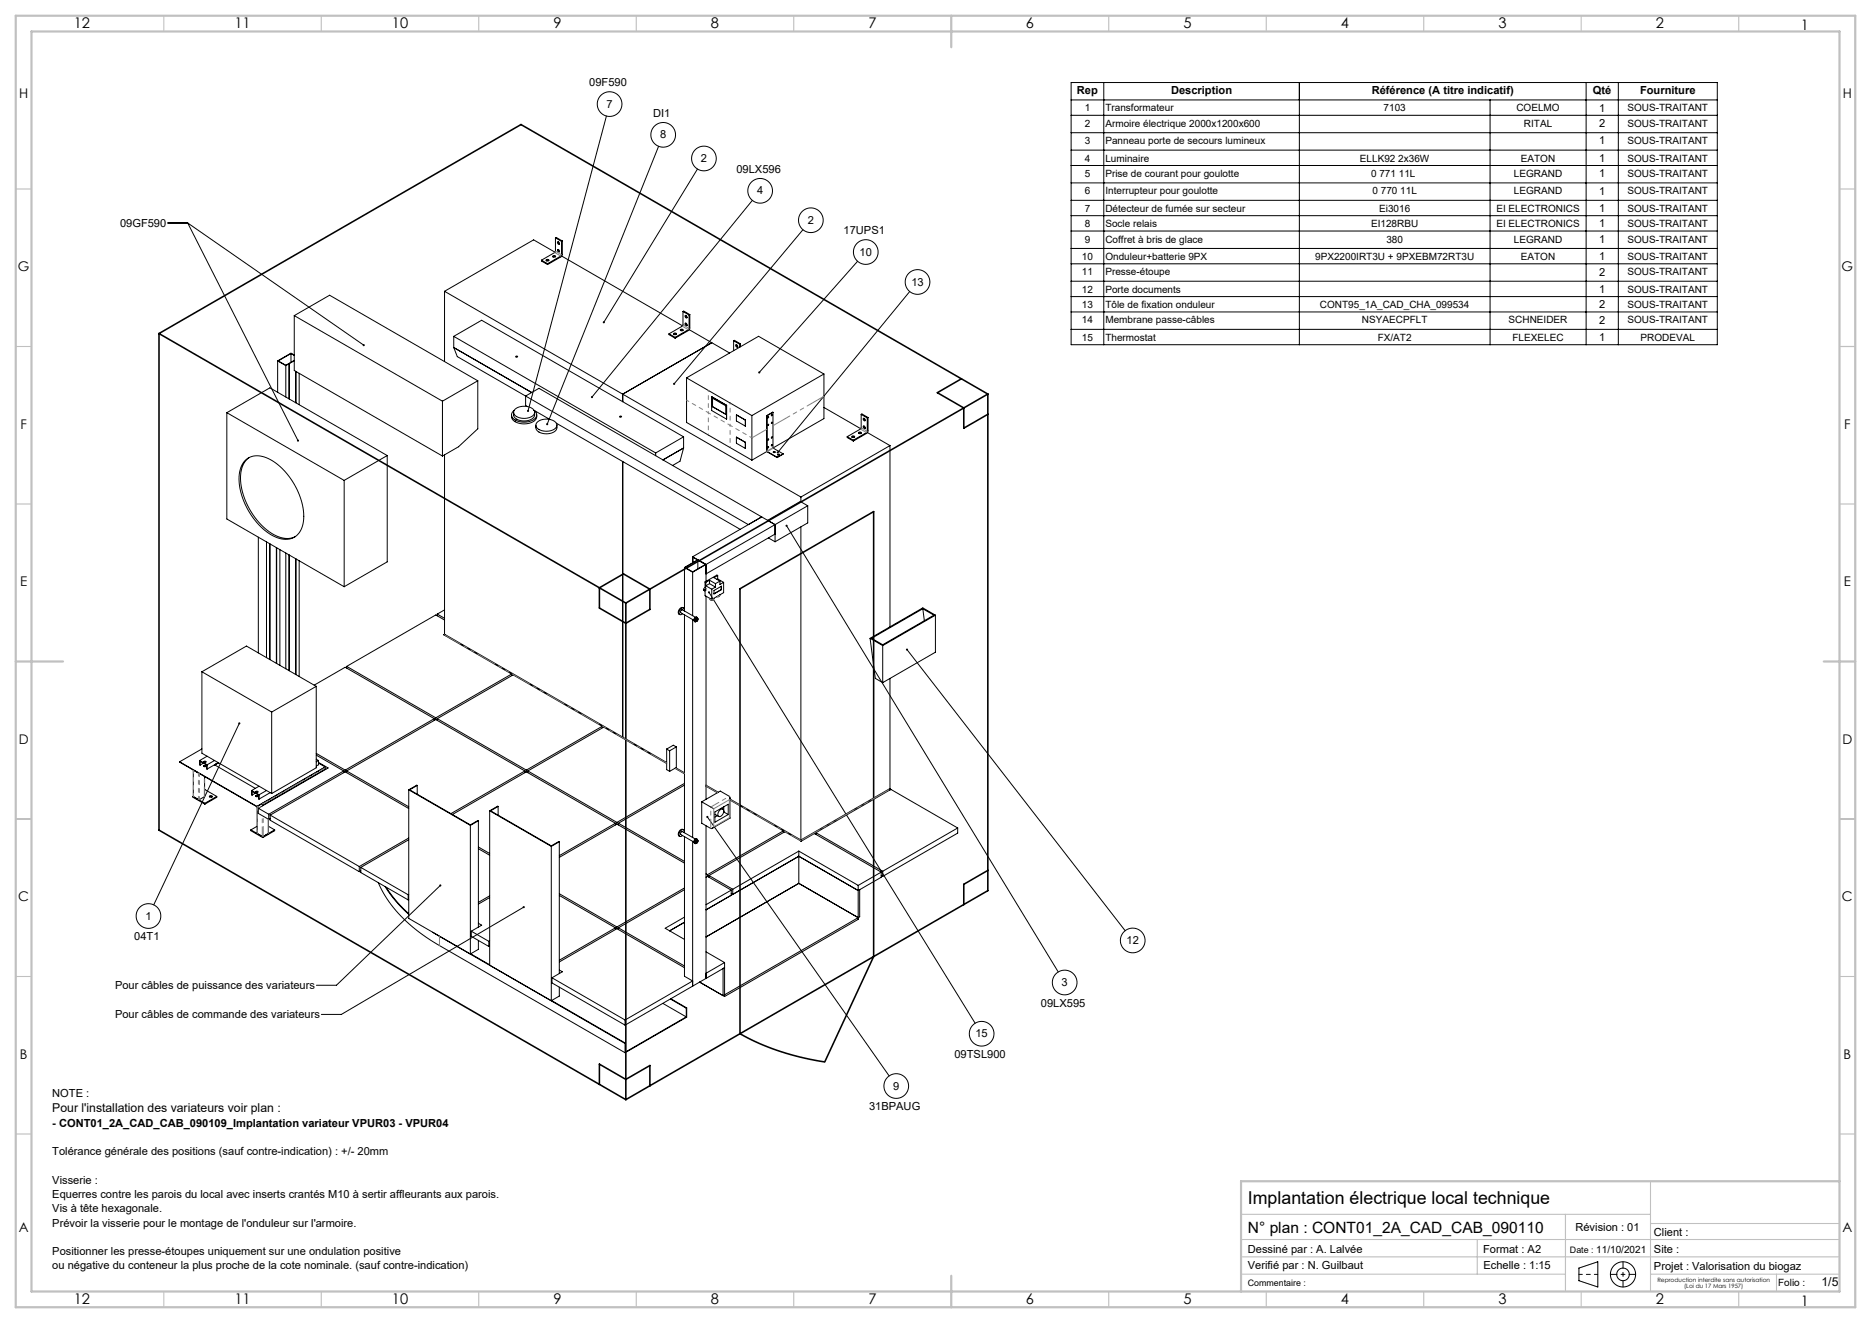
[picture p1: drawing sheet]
<svg xmlns="http://www.w3.org/2000/svg" width="594mm" height="420mm" viewBox="0 0 594 420" stroke-linecap="round" stroke-linejoin="round" font-family="sans-serif">
<g fill="none" stroke="#000" stroke-width=".32">
<path d="M192.5 36.8l-24.9 93.6M340.1 26.2h205.1v83.2h-205.1zM340.1 31.7h205.1M340.1 36.6h205.1M350.4 26.2v83.2M412.5 26.2v83.2M473.1 31.7v77.7M503.6 26.2v83.2M513.8 26.2v83.2M209.1 46.4l-35.4 88.3M221.4 53.7l-29.7 48.6M340.1 42.1h205.1"/>
<path d="M340.1 47.7h205.1M340.1 52.5h205.1M340.1 58.1h205.1M53.2 70.8h6.4M59.6 70.8l35 69.1M59.6 70.8l55.9 38.8M176.3 75.5v4.5l-4.4 2.6M176.3 75.5l.3-.1 1.9 1.1M176.3 75.5l2 1.1M177.1 76.8a.41 .41 0 0 1 .5 .2 .41 .41 0 0 1-.3 .5zM177.1 79.2a.41 .41 0 0 1 .5 .3 .41 .41 0 0 1-.3 .5zM177.2 76.7l.4 .7"/>
<path d="M177.2 79.2l.4 .7M178.3 76.6l-.1 4.5-4.4 2.6M178.5 76.5l-.1 4.7-4.6 2.8M178.5 76.5l-.2 .1M238.9 63.6l-51 62.5M254.9 72.9l-40.9 49M340.1 63.6h205.1M340.1 68.5h205.1M340.1 73.3h205.1M340.1 78.9h205.1M141.1 92.5v22.3M141.1 92.5l113.2 65.3"/>
<path d="M171.9 82.6l1.9 1.1M171.9 82.6v.3l1.9 1.1M173.4 82.7h.8M173.4 82.5a.38 .38 0 0 1 .6-.3 .38 .38 0 0 1 .1 .6h-.6zM173.8 83.7v.3M175.5 81.5h.8M175.5 81.2a.38 .38 0 0 1 .6-.2 .38 .38 0 0 1 .1 .6h-.6zM176.2 80.1l-6.8-4-28.3 16.4M178.3 81.3l38.4 22.2M216.8 98.9v4.5l-4.4 2.6M216.8 98.9l.3-.1 1.9 1.1M216.8 98.9l2 1.1"/>
<path d="M219 99.9l-.1 4.7-4.6 2.8M219 99.9l-.2 .1M272.3 82.9l-31.3 35.3M288.8 92.5l-41.9 51.1M340.1 83.8h205.1M340.1 89.3h205.1M340.1 94.2h205.1M340.1 99h205.1M88.1 114.6v9.9M88.1 114.6l2.6 1.5M90.7 116.1v9.9M91.7 115.5l-1 .6"/>
<path d="M91.8 115.4l-.1 11.2M91.8 115.4v11.3M92.4 112.2l-4.1 2.4 2.4 1.4 2.7-1.6M92.4 112.2l1 .6M92.4 112.2v2.8M93.4 100.2v17.4l47.1 27.2M93.4 112.7l-1-.6-4.3 2.5M93.4 114.5l-1.6 .9M93.4 100.2l47.1 27.2M93.4 100.2l11.2-6.5 47.1 27.2M93.9 117.9v9.9M94 117.9v10"/>
<path d="M95 118.5v10M144.1 106.8l64.1 37M144.1 110.3l24.7 14.3M144.1 106.8v3.5M144.1 106.8l8.8-5.1 64.1 37M144.1 110.3l1.1 2.9 21.7 12.5M163.8 113.1h.1a.27 .27 0 0 1 .4-.1 .27 .27 0 0 1-.1 .5 .27 .27 0 0 1-.4-.2zM212.4 106l1.9 1.1M212.4 106v.2l1.9 1.2M213.9 106.1h.8M213.9 105.8a.38 .38 0 0 1 .6-.2 .38 .38 0 0 1 .1 .6h-.6zM214.3 107.1v.3"/>
<path d="M216 104.9h.8M216 104.6a.38 .38 0 0 1 .6-.2 .38 .38 0 0 1 .1 .6h-.6zM217.5 100.2a.41 .41 0 0 1 .6 .2 .41 .41 0 0 1-.3 .5zM217.5 102.6a.41 .41 0 0 1 .6 .3 .41 .41 0 0 1-.3 .5zM217.7 100.1l.4 .7M217.7 102.6l.4 .7M218 120l20.7 11.9M218 120v14.1l20.7 12M218.8 100l-.1 4.5-4.4 2.6M218.8 104.7l12.8 7.4M226 108.8l-28.3 16.3v2.4M232.9 108.2l.2-.2 2 1.2"/>
<path d="M232.9 108.2l1.9 1.1M232.9 108.2v3.1M233.6 109.4a.41 .41 0 0 1 .6 .3 .41 .41 0 0 1-.3 .5zM233.8 109.4l.4 .7M234.8 109.3v.9M235.1 109.2v.9M235.1 109.2l-.3 .1M261.6 118.7l-22.9 13.2M261.6 118.7v14.2l-16.2 9.3M261.6 118.7l-20.8-11.9-22.8 13.2M340.1 104.6h205.1M72 131l13.7-7.9 37.2 21.5"/>
<path d="M72 131l37.3 21.5M72 131v33.8l37.3 21.5M140.5 127.4v17.4M151.7 120.9l-11.2 6.5M151.7 120.9v15.2l-6.1 5.7-5.1 3M162.4 131.7a2.92 2.92 0 0 0 3.3 2.8 4 4 0 0 0 4.7-2.1v-.7M163.1 130.9v.8a3.5 3.5 0 0 0 4.6 1.8l1.1-.5 .6-.5 .3-.6v-1M163.2 130.3a1.78 1.78 0 0 0-.7 1.9 1.78 1.78 0 0 0 1.5 1.4 5.2 5.2 0 0 0 6.3-1.4v-1.1l-.7-.8M163.6 129.9a4.5 4.5 0 0 1 6 .5 2.05 2.05 0 0 1-2.2 2.3 3.5 3.5 0 0 1-4.3-1.7zM166.9 125.7v3l.6 .4M166.9 125.7l70.7 40.8M166.9 125.7l4.2-2.4 75 43.2v5.5"/>
<path d="M169.5 130.3l5.1 2.9M170.1 135v.8a3.5 3.5 0 0 0 4.6 1.8l1.2-.5 .6-.5 .3-.6v-1M170.6 134a4.5 4.5 0 0 1 6.1 .5 2.05 2.05 0 0 1-2.2 2.3 3.5 3.5 0 0 1-4.4-1.8zM176.6 134.3l58.4 33.7M196.8 132.2l.1-.1a.27 .27 0 0 1 .4 0 .27 .27 0 0 1-.1 .4 .27 .27 0 0 1-.4-.1zM217 138.7l-8.8 5.1M217 138.7v3.5M225.9 126l4.7 2.7M225.9 126v4.3l4.7 2.7M226 125.9l4.7 2.8M226 125.9l-.1 .1M226.2 129.1v-2.7l4.2 2.4v2.8"/>
<path d="M226.2 129.1l4.2 2.5M226.2 129.1l4.2 2.4M230.6 128.7v4.3M230.7 128.7l-.1 4.3M230.7 128.7h-.1M233.8 131.7l2.9 1.6M233.8 131.7v1.9l2.8 1.7M233.8 138.8v1.9l2.8 1.6M233.8 138.8l2.9 1.6M233.8 131.7h.1M233.8 138.8h.1M236.7 133.3l-.1 2"/>
<path d="M238.7 131.9v14.2M243.4 131.9v11.3l3.3 2.1M243.4 131.9l.1 .1M243.5 132v11.2l3.2 2M243.9 132.3l-.1 .3M243.9 134.7l-.1 .3M243.9 139.4l-.1 .3M245.1 131.6l-.2 .3M245.1 134l-.2 .3M245.1 138.7l-.2 .3M245.4 130.9v11.3l3.2 1.9M245.4 130.9l-1.9 1.1"/>
<path d="M245.4 130.9l-2 1M261.6 129.3l11.7 6.8M269 138.6l1.9 1.1M269 138.6v.3l1.9 1.1M270.5 138.8h.8M270.5 138.5a.38 .38 0 0 1 .5-.2 .38 .38 0 0 1 .1 .6l-.5-.1zM270.9 139.7v.3M272.6 137.6h.8M272.6 137.3a.38 .38 0 0 1 .6-.3 .38 .38 0 0 1 .1 .6h-.6zM273.4 131.6l-.1 4.4-4.3 2.6M273.4 131.6l.2-.2 2 1.1M273.4 131.6l1.9 1.1"/>
<path d="M274.1 132.8a.41 .41 0 0 1 .5 .3 .41 .41 0 0 1-.2 .5zM274.1 135.3a.41 .41 0 0 1 .5 .2 .41 .41 0 0 1-.2 .5zM274.3 132.8l.4 .7M274.3 135.2l.4 .7M275.3 132.7v4.4l-4.4 2.6M275.4 137.3l7.1 4.2M275.6 132.5l-.2 4.7-4.5 2.8M275.6 132.5l-.3 .2M77.9 146.1a6.6 6.6 0 0 1 8.3 0 22.1 22.1 0 0 1 10.1 19.6 5.8 5.8 0 0 1-8.9 4.8 21.8 21.8 0 0 1-11.4-20.3l.7-2.4zM79.1 145.2a8.7 8.7 0 0 0-2.5 9 22.1 22.1 0 0 0 11.7 16.2l2.7 .6 1.5-.2 1.2-.4M109.3 152.5v33.8M122.9 144.6l-13.6 7.9"/>
<path d="M122.9 144.6v33.8l-13.6 7.9M141.1 144.4v56.9M197.7 146.5v87.5M208.2 143.8v.9M217 142.2l-6.5 3.8M217 142.2l-1.1 4.2-2.4 1.4M236.7 140.4l-.1 1.9M243.5 143.3l-4.8 2.8M243.9 141.8l-.1 .3M245.1 141.2l-.2 .3M245.5 143.6h.6M245.5 143.4h.1a.27 .27 0 0 1 .4 0 .27 .27 0 0 1 0 .4 .27 .27 0 0 1-.4-.2z"/>
<path d="M246.7 145.2v.1M246.9 144.4h.6M247 144.2a.27 .27 0 0 1 .4 0 .27 .27 0 0 1 0 .4 .27 .27 0 0 1-.4-.1zM248.6 144.1l-1.9 1.1M248.6 144.1l-1.9 1.2M254.3 157.8v1.5M282.5 141.5v57.5M282.5 141.5l-28.2 16.3M82 170.5v36.8M84.6 172v36.8M85.6 172.6v36.8M85.7 172.7v36.7"/>
<path d="M87.7 173.8v36.8M87.8 173.9v36.7M88.8 174.5v36.7M90.7 175.6v36.7M91.7 176.2v36.7M91.8 176.2v36.7M93.9 177.4v36.7M94 177.4v36.8M95 178v36.8M218.4 179.6l-1.1 .6M218.4 179.5v.1M219.9 176.8l4.2 2.4"/>
<path d="M219.9 176.8v1.9M221.5 177.8l-1.5-.9v1.7M221.5 177.7l-3.1 1.8M221.5 177.8v2.8M224.1 179.2v5.4M224.1 179.2l-4.2 2.4M241.8 164.1l-21.9 12.7M243.9 170.8l2.2 1.2M246.1 169.5l-22 12.7M249.7 166.9l86.3 141.7M254.3 167.3v99.4M256.4 160.6l-32.3 18.6"/>
<path d="M256.4 160.6v5.4l-10.3 6M256.4 160.6l-2.3-1.4-10.4 6M138.8 195v.5M138.8 195l2.3 1.3M141.1 196.8l-2.8-1.6-28.2 16.4M141.1 193.6l-2.3 1.4M217 193a1.23 1.23 0 0 0-1.4 .6 1.23 1.23 0 0 0 .2 1.5M217.2 193.9a.66 .66 0 0 0-.3-.9 .66 .66 0 0 0-.9 .5 .89 .89 0 0 0-.5 .9 .89 .89 0 0 0 .7 .7l.5-.3M217.3 180.2v13.8M217.3 195.2v69.2M217.3 180.2l2.6 1.4M217.5 180.2l4-2.4 2.5 1.4-4.1 2.3z"/>
<path d="M219.9 181.6v13.9M219.9 196.7v69.2M220.2 196.9l.2 .1M220.2 196.9l.5 .5M220.4 197l.3 .4M220.5 196.2l-.3 .7M220.5 196.2l.2 .1M220.7 196.3l-.3 .7M220.8 196l-4.1-2.4-.5 .2-.1 .7 4.1 2.4M220.8 196.3a.55 .55 0 0 1 .9 .3 .55 .55 0 0 1-.6 .7 .52 .52 0 0 1-.7-.3 .52 .52 0 0 1 .4-.7zM220.9 197.3l-.2 .1M221.1 196.6v-.1a.39 .39 0 0 1 .5 .5 .39 .39 0 0 1-.6 .2z"/>
<path d="M221.1 196.6a.26 .26 0 0 1 .4 .2 .26 .26 0 0 1-.2 .3 .26 .26 0 0 1-.3-.2zM221.3 196l-.6 .3M221.3 196l.2 .4M221.3 196l-.3-.2-.5 .4M223.8 186.6l-.5 .5 .3 .4M223.8 184.7l.3 .2M223.8 187.5v1.6l2.2 1.2M223.8 184.7v1.9M223.8 186.6l.3 .1M224.1 186.7l-.5 .6 .2 .2M224.1 184.9v1.1M224.1 186.7v.7l-.3 .1"/>
<path d="M224.1 186l1.9 1.1M224.1 189.3v64.5M225.1 188l84.5 136.8M225.3 184.2l-1.2 .7M225.3 184.2l1.8 1.1M225.3 185.3l-1.2 .7M225.3 185.3l1.8 1.1M225.3 184.2v1.1M225.3 189.9a.67 .67 0 0 0 .7 .7 .67 .67 0 0 0 .6-.7M226 187.1v3.2M226.7 187.5l2.3-1.4v1.1l-2.3 1.4zM227.1 186.4l-1.1 .7"/>
<path d="M227.1 185.3v1.1M227.8 182.7l-.2-.1-3.8 2.1M227.8 182.7l-1.1 .7 1.9 1.1M227.8 183.8l-.2 .1M227.8 183.8l1.9 1.1M227.8 182.7v1.1M228.5 188.8l-.2 .6h-.8M228.6 184.5l-1.5 .8M228.6 184.5v1.1l1.1-.7M229 186.1v1.1M229 187.2l-2.3 1.3M229 187.2h.1"/>
<path d="M229.7 184.9v3.2l-3.7 2.2M293 193.3l.5 3.7M297 195.3l-16.8 9.7M297 195.3l-4-2.3-16.8 9.6M297 195.3v11.8l-16.8 9.6M64.1 213.3v25.8l22.2 12.8M64.1 213.3l22.2 12.8M64.1 213.3l14.1-8.2 22.2 12.8M99.7 217.5l9.9-5.7 28.3 16.4M100.4 217.9v25.8l-14.1 8.2M100.4 217.9l-14.1 8.2M110.1 211.6l28.2 16.3"/>
<path d="M110.1 211.6v.5M141.1 201.3l-.3 .2 21.6 12.5M141.1 201.3l56.6 32.7M141.2 201.4l-.1 .3M162.4 214.2l.3 .2M162.4 214l-24.1 13.9M162.4 214v.4M276.2 202.6l4 2.4M276.2 202.6l1.7 12.8 2.3 1.3M276.7 202.6l16.3-9.3 3.5 2-16.3 9.4zM280.2 205v11.7M282.5 215.4v34.9l-28.2 16.4"/>
<path d="M288 206.2l69.2 89.3M64.1 237.8l-7.1 4M76 229.6l-27.2 57.7M86.3 226.1v25.8M100.4 239.2l9.2 5.3M100.4 239.7l8.7 5.1M137.9 228.2l-28.3 16.3M137.9 228.2v.5M138.3 228.4l-28.2 16.4M138.3 228.4l28.3 16.4M138.3 227.9v.5M138.8 228.2l28.3 16.3"/>
<path d="M138.8 228.2l24.1-14 28.3 16.4M138.8 228.2v.5M191.2 230.8l.2 .2M191.2 230.6l-24.1 13.9M191.2 230.6v.4M197.7 234l14 8.1M211.7 237.8l.9 .5M211.7 237.8v6.5l.9 .6M212.6 238.3v6.6M214.7 237.1v6.6l-2.1 1.2M214.7 237.1l-2.1 1.2M214.7 237.1l-.9-.5-2.1 1.2"/>
<path d="M57 241.8l24.5 14.2M57 241.8l24.5 14.3M61.3 252.8l3.7 2.2M61.3 252.8v.3l3.7 2.2M61.4 244.5v8.4M61.4 252.8h-.1M61.4 244.5h.1M63 245.4h.1M63.4 241.4l2.4 1.4M63.4 241.4l.1 1.5M63.5 242.9v-1.2l2.1 1.2 .2 1.3M64.6 242.3l-1.1 .6"/>
<path d="M64.7 241.9h.7M64.7 243.1l.2-.1a.32 .32 0 0 1 .4 .1 .32 .32 0 0 1-.1 .4 .32 .32 0 0 1-.4-.1zM64.7 243.2l.7 .1zM64.7 241.7h.2a.32 .32 0 0 1 .4 0 .32 .32 0 0 1-.1 .5 .32 .32 0 0 1-.4-.2zM64.9 246.5v6.4l-1.9 .9M64.9 250.7l3.9 2.1M65 255v.3M65.3 241.9l-.3 .1M65.8 244.2l3.5-2.1-1.2 .7 13 7.5M65.8 240.1l-2.4 1.3M65.8 242.8v1.4M66.5 253h.8"/>
<path d="M66.5 252.7a.38 .38 0 0 1 .6-.2 .38 .38 0 0 1 .1 .6l-.6-.1zM68.1 241.4l-2.3 1.4M68.8 252.8l-3.8 2.2M68.8 252.8v.3l-3.8 2.2M69.4 242.2l-1.2 .6M79.9 251l2.3 1.3M79.9 251l.1 1.4M80 252.4v-1.2l2.1 1.2 .1 1.3M81.1 251.8l-1.1 .6M81.2 252.8h.7M81.2 251.4h.7M81.2 252.6l.2-.1a.32 .32 0 0 1 .4 .1 .32 .32 0 0 1-.1 .5 .32 .32 0 0 1-.4-.2z"/>
<path d="M81.2 251.3l.2-.1a.32 .32 0 0 1 .4 0 .32 .32 0 0 1-.1 .5 .32 .32 0 0 1-.4-.2zM81.5 256v.1M81.6 256.1l.1 8.5M81.8 251.4l-.3 .2M82 256.6v1.6l3.3 1.9M82 256.6l3.3 1.9M82.2 252.3v1.4M82.2 249.6l-2.3 1.4M82.3 256.4l-.6-.3 .5 .4M83.4 255v.8M84.6 251l-2.4 1.3M85.3 258.5v1.6"/>
<path d="M85.8 258.8l28.3 16.3M85.8 258.8v1.6l28.3 16.3M85.8 259.9l-.5 .2M85.8 251.6l-3.6 2.1M100.4 241l.7 .4M101.1 242l3.1 1.8-22.2 12.8M101.1 242.2l2.1 1.3M101.1 241.4l-.7 .4M101.1 241.4v1.4l-.7 .4M103.1 243.6l.1 .6M103.2 244.2h.2M103.2 244.2l-19.7 11.5"/>
<path d="M103.2 244.2l.1 .1M103.2 244.1l.2 .1M103.2 243.5l-21.7 12.5M103.2 243.5l-21.7 12.6M109.1 244.8l-23.8 13.7M109.1 244.8v.5M109.6 245l-23.8 13.8M109.6 244.5v.5M109.6 245l20.2 11.7M110.1 244.8l19.7 11.3M110.1 244.8v.5M129.8 250.7v40.9l19.5 11.3"/>
<path d="M129.8 250.7l19.5 11.3M132.5 249.3l-2.7 1.4M132.5 249.3l-2.4 1.4 19.2 11.2 2.6-1.3M132.5 249.3v2.8M155.5 257.4v49l19.5 11.3M155.5 257.4l19.5 11.3M158.1 256l-2.6 1.4M158.1 256l-2.4 1.4 19.3 11.1 2.6-1.3M158.1 256v2.8M166.6 244.8v.5M166.6 244.8l-23.4 13.5M167.1 245l28.3 16.4"/>
<path d="M167.1 244.5v.5M167.1 245l-23.5 13.6M167.6 244.8v.5M167.6 244.8l28.3 16.3M211.7 242.4l-20-11.6-24.1 14M214.3 243.9l3 1.7M214.6 243.7l2.7 1.6M217.3 248.7l-21.4 12.4M217.3 249.2l-21 12.2M222.8 254.5v6.8l2.9 1.7 .9-.5M222.8 254.5l3.8 2.2M224.1 249.6l3.6 2.1"/>
<path d="M224.1 249.3l3.9 2.2M224.6 259.3l57.7 82.3M227 258.5l1.2 .7M227 257.8l4.2-2.5v3.3l-4.2 2.4zM227.7 258.9l-.7 .5M228.6 257.2a.74 .74 0 0 1 1.1-.2 .74 .74 0 0 1-.1 1.1 1.03 1.03 0 0 1-.5 1 1.03 1.03 0 0 1-1.2-.2l.1-.9zM229 256.6l.5 .3M229.8 256.1v1.7M229.8 257.8h.1M229.8 257.8l1.4 .8M231.5 253.9l.1-1-2.9-1.8-5.9 3.4M231.5 259.6l.2 .1"/>
<path d="M231.7 259.7l-5.6 3.3M231.7 253.2v6.5M231.7 254l17 9.8M231.7 253.7l22.6 13M282.5 250.4v.4M79.7 263.4l3.7 2.2M79.7 263.4v.3l3.7 2.2M81.6 262.3l-1.9 1.1M83.3 265.5h.3M83.4 265.6v.3M85.2 260.1l-.1 4.5M85.2 262.3l2 1.1"/>
<path d="M87.2 263.4l-3.8 2.2M87.2 263.4v.3l-3.8 2.2M114.1 275.1v1.6M114.5 275.4l15.1 8.7M114.5 275.4v1.6l15.1 8.7M114.5 276.5l-.4 .2M129.8 266.6l-15.3 8.8M129.8 266l-15.7 9.1M149.3 262v40.9M151.9 260.6l-2.6 1.4M151.9 260.6v33.7M151.9 268.9l3.6 2.1"/>
<path d="M151.9 269.4l3.6 2.1M175 268.7v49M177.6 267.2l-2.6 1.5M177.6 267.2v41.9M195.4 261.4v.5M195.4 261.4l-17.8 10.2M195.9 261.6l-18.3 10.6M195.9 261.6l21.4 12.4M195.9 261.1v.5M196.3 261.4l21 12.1M196.3 261.4v.5M217 263.4a1.23 1.23 0 0 0-1.4 .6 1.23 1.23 0 0 0 .2 1.5"/>
<path d="M217.2 264.3a.66 .66 0 0 0-.3-.9 .66 .66 0 0 0-.9 .5 .89 .89 0 0 0-.5 .9 .89 .89 0 0 0 .7 .7l.5-.3M217.3 265.6v44.3l2.6 1.5-21.4 12.4M219.9 267.1v46M220.4 267.4l.3 .4M220.5 266.6l-.3 .7 .5 .5M220.5 266.6l.2 .1M220.7 266.7l-.3 .7M220.8 266.4l-4.2-2.4-.5 .5v.4l4.3 2.5M220.8 266.7a.55 .55 0 0 1 .9 .3 .55 .55 0 0 1-.6 .7 .52 .52 0 0 1-.7-.3 .52 .52 0 0 1 .4-.7zM220.9 267.8h-.2M221.1 267v-.1a.39 .39 0 0 1 .5 .5 .39 .39 0 0 1-.6 .2zM221.1 267a.26 .26 0 0 1 .4 .2 .26 .26 0 0 1-.2 .3 .26 .26 0 0 1-.3-.2z"/>
<path d="M221.3 266.4l-.6 .3M221.3 266.4l.2 .4M221.3 266.4l-.3-.2-.5 .4M224.1 262.1v48.5M224.1 277.4l.5 .3M224.6 278.2l7.6 4.4M224.6 277.7v.5M224.6 278.2l-.5 .3M225.1 278l7.5 4.3M225.1 278v.5M248.7 264l.2 .2M248.7 263.8l-24.1 13.9"/>
<path d="M248.7 263.8v.4M253.6 270.2l-21 12.1M253.6 270.2l18.9 10.9M253.6 270.2v10.2M254.3 266.7v.3M259 264.5l-.3 .2M259 264.3l21.2 12.3M259 264.3v.6M279.8 276.9l-21.2-12.3-4.2 2.4-5.2-3-24.1 14M279.8 278l.4 .2M279.8 276.9l-7.3 4.2M279.8 276.9v1.6l-7.3 4.2"/>
<path d="M280.2 276.6v1.6M304 262.8l-23.8 13.8M304 262.8v1.7l-23.8 13.7M304 262.8l-21.2-12.2-23.8 13.7M120.1 280.2a43.7 43.7 0 0 0 19.4 20l59 34M122.3 281.5l3.5 4.8 4 4M122.6 281.6l3.3 4.5 3.9 4M129.6 284.1v1.6M129.8 284l-.2 .1M129.8 285.6l-.2 .1M137.4 295.9l61.1 35.4M139.8 281.1l-33 31.7h-6.3"/>
<path d="M149.6 295.6v1.7l5.6 3.2M149.6 295.6l5.6 3.2M151.9 298.6v2.8l-2.6 1.5M151.9 293.1l1 .6-3.3 1.9M155.2 298.8v1.7M155.5 284.9l-3.6 2.1M155.5 298.7l-.3 .1M155.5 284.4l-3.6 2.1M166.3 288l-57.9 34h-6.4M177.6 283.7l18.3 10.6M177.6 284.3l17.8 10.3M195.4 294.6l-17.8 10.2"/>
<path d="M195.4 294.6v.5M195.9 294.8l-18.3 10.6M195.9 294.8l21.4 12.4M195.9 294.3v.5M196.3 294.6v.5M196.3 294.6l21 12.1M217.3 282.4l-21 12.2M217.3 281.9l-21.4 12.4M217.3 291.2l-6.1 3.5 6.1 3.5M217.3 292.8l-4.7 2.7M232.2 282.6l-8.1 4.6M232.2 282.6v1.6"/>
<path d="M232.6 282.3v1.6l-.4-.2M253.6 280.4l-29.5 17M253.6 280.4l18.9 10.9M272.5 282.7l.4-.3v8.6l-43.3 25.1v-8.6l.4-.3-10.1 5.9M272.5 282.7l-18.9-10.9-29.5 17M272.5 281.1v10.8l-42.5 24.5M149.4 302.8l6.1 3.5M155.5 300.3l-.3 .2M175.1 317.6l23.5 13.6M175.2 310.4l23.3 13.4M175.2 310.4v1.6l23.3 13.4M177.6 313.4v2.8l-2.6 1.5"/>
<path d="M177.6 307.9l.9 .6-3.3 1.9M210.4 318.5l7.5 4.3M212.8 317.1l5.1 3M213 317.1l5 2.9M218 320l-.1 .1M218 320v2.9l-19.5 11.3M219.9 313.1l-21.4 12.3M222.1 311.8l7.9 4.6M224.1 302.2l5.9 3.4M230 305.6l-5.9 3.4M230 305.6v10.8M198.5 323.8v1.6"/>
<path d="M198.5 331.3v2.9M198.6 331.2l-.1 .1M217.9 322.8l-19.3 11.2v-2.8M217.9 320.1v2.7M501.3 402.6l6-2v8l-6-2z"/>
<circle cx="193.5" cy="33" r="3.9"/>
<circle cx="210.5" cy="42.8" r="3.9"/>
<circle cx="223.5" cy="50.3" r="3.9"/>
<circle cx="241.3" cy="60.6" r="3.9"/>
<circle cx="257.4" cy="69.9" r="3.9"/>
<circle cx="274.9" cy="80" r="3.9"/>
<circle cx="291.3" cy="89.5" r="3.9"/>
<circle cx="243.9" cy="134.9" r=".17"/>
<circle cx="243.9" cy="139.6" r=".17"/>
<circle cx="243.9" cy="132.5" r=".17"/>
<circle cx="245" cy="134.3" r=".17"/>
<circle cx="245" cy="138.9" r=".17"/>
<circle cx="245" cy="131.9" r=".17"/>
<circle cx="243.9" cy="142" r=".17"/>
<circle cx="245" cy="141.4" r=".17"/>
<circle cx="223.8" cy="187.1" r=".17"/>
<circle cx="47.1" cy="290.8" r="3.9"/>
<circle cx="359.6" cy="298.6" r="3.9"/>
<circle cx="338" cy="311.9" r="3.9"/>
<circle cx="311.7" cy="328.2" r="3.9"/>
<circle cx="284.5" cy="344.8" r="3.9"/>
<circle cx="515.3" cy="404.6" r="4"/>
<circle cx="515.3" cy="404.6" r="2"/>
</g>
<path d="M515.3 400.6v8M519.3 404.6h-8" fill="none" stroke="#000" stroke-width=".32" stroke-dasharray="30.5 1.3 1.3 1.3" stroke-dashoffset="28.4"/>
<path d="M501.3 404.6h6" fill="none" stroke="#000" stroke-width=".32" stroke-dasharray="30.5 1.3 1.3 1.3" stroke-dashoffset="29.4"/>
<g fill="none" stroke="#c0c0c0" stroke-width=".35">
<path d="M52 5v5M102 5v5M152 5v5M202 5v5M252 5v5M352 5v5M402 5v5M452 5v5M502 5v5M552 5v5M5 60h5M584 60h5"/>
<path d="M5 110h5M584 110h5M5 160h5M584 160h5M5 260h5M584 260h5M5 310h5M584 310h5M5 360h5M584 360h5M524 375v35M394 385.5h130"/>
<path d="M394 399h190M394 393.5h190M469 393.5v11M497 385.5v24.5M524 388.4h60M52 410v5M102 410v5M152 410v5M202 410v5M252 410v5M352 410v5M394 404.5h103"/>
<path d="M402 410v5M452 410v5M502 410v5M524 404.5h60M552 410v5M564 404.5v5.5"/>
</g>
<path d="M5 5h584v410h-584zM10 10h574v400h-574zM302 5v10M5 210h15M579 210h10M584 375h-190v35M302 405v10" fill="none" stroke="#c0c0c0" stroke-width=".7"/>
<g fill="none" stroke="#000" stroke-width=".5">
<path d="M50.5 105.9l148.2 85.5M50.5 105.9v157.6l148.2 85.6M50.5 105.9l114.9-66.4 148.2 85.6M305.2 120.3l-7.6 4.4 8.4 4.8M306 129.5l-99.7 57.5M306 129.5v6.4l7.6-4.4M313.6 125.1v157.6l-7.6 4.5M313.6 125.1l-7.6 4.4M190.3 186.6l7.6-4.4 8.4 4.8v6.5l-7.6 4.4-8.4-4.9zM198.7 191.4v157.7M206.3 187l-7.6 4.4M234.9 186.9l42.5-24.5v141.3l-15.6 33.4a78.6 78.6 0 0 1-26.9-8.9z"/>
<path d="M313.6 276.3l-7.6 4.4v6.5M306 287.2l-99.7 57.5M190.3 344.2v-6.4l8.4 4.9 7.6-4.4v6.4M206.3 344.7l-7.6 4.4"/>
</g>
<path d="M224.3 259.1a.34 .34 0 0 0 .2 .6 .34 .34 0 0 0 .4-.4 .34 .34 0 0 0-.5-.2l.2 .2zM224.8 187.8a.34 .34 0 0 0 .2 .6 .34 .34 0 0 0 .4-.4 .34 .34 0 0 0-.5-.2l.2 .2zM249.5 166.7a.34 .34 0 0 0 .1 .5 .34 .34 0 0 0 .4-.3 .34 .34 0 0 0-.5-.3l.2 .3zM287.7 206a.34 .34 0 0 0 .1 .5 .34 .34 0 0 0 .5-.3 .34 .34 0 0 0-.5-.3l.2 .3zM240.8 118v.5l.2-.3-.2 .3a.34 .34 0 0 0 .5 0 .34 .34 0 0 0 0-.5 .34 .34 0 0 0-.5 0zM246.7 143.4v.5l.2-.3-.2 .3a.34 .34 0 0 0 .5 0 .34 .34 0 0 0 0-.5 .34 .34 0 0 0-.5 0zM213.8 121.6v.5l.2-.2-.2 .2a.34 .34 0 0 0 .5 0 .34 .34 0 0 0 0-.5 .34 .34 0 0 0-.5 0zM191.4 102.1l.1 .5 .2-.3-.2 .3a.34 .34 0 0 0 .5-.1 .34 .34 0 0 0-.1-.5 .34 .34 0 0 0-.5 .1zM187.7 125.8v.5l.2-.2-.2 .2a.34 .34 0 0 0 .5 0 .34 .34 0 0 0 0-.5 .34 .34 0 0 0-.5 0zM173.5 134.4v.5l.2-.2-.1 .3a.34 .34 0 0 0 .4-.4 .34 .34 0 0 0-.5-.2zM167.4 130.2l.1 .5 .1-.3v.4a.34 .34 0 0 0 .4-.5 .34 .34 0 0 0-.6-.1zM75.7 229.4a.34 .34 0 0 0 .1 .5 .34 .34 0 0 0 .5-.1 .34 .34 0 0 0-.2-.5l-.1 .3 .1-.3zM94.4 139.7v.4l.4 .1-.2-.3 .2 .2v-.5zM115.2 109.3v.5h.6l-.3-.2 .3 .2-.1-.5zM166.1 287.7a.34 .34 0 0 0-.1 .5 .34 .34 0 0 0 .5 .1 .34 .34 0 0 0 .1-.5l-.3 .2 .3-.2zM139.6 280.8a.34 .34 0 0 0-.1 .5 .34 .34 0 0 0 .5 0 .34 .34 0 0 0 0-.4l-.2 .2 .2-.2z" fill="#000"/>
<g fill="none" stroke="#808080" stroke-width=".32" stroke-dasharray="6.3 1.3 1.3 1.3 1.3 1.3">
<path d="M178 81.3l-1.9-1.1M178.3 80.9l-2-1.1M218.5 104.7l-1.9-1.2M218.8 104.3l-2-1.2M243.4 136.3l-4.7 2.7M275.1 137.3l-1.9-1.1M275.3 136.9l-1.9-1.1M243.4 143.1l.1 .1M243.5 143.2l1.9-1.1M243.6 143.4l1.9-1.1M243.6 143.4v.1M223.8 186.9l-.2-.2"/>
<path d="M225.3 190a.77 .77 0 0 0 1.3 0M227.7 189.3h.5l.3-.3M81.7 256l.7 .4M83.3 255.1l.1 .1M214.4 243.8l2.9 1.7M224.1 249.5l3.8 2.1M226.6 256.7v5.8M231.5 253.9l-4.9 2.8M231.5 259.6v-5.7M85.1 264.6v-4.6M226.6 262.5l4.9-2.9M139.5 297.2h.1"/>
<path d="M139.5 300.2v-3"/>
</g>
<path d="M141.1 201.5l70.5 40.7" fill="none" stroke="#808080" stroke-width=".32" stroke-dasharray="6.3 1.3 1.3 1.3 1.3 1.3" stroke-dashoffset=".6"/>
<path d="M231.7 253.8l22.6 13" fill="none" stroke="#808080" stroke-width=".32" stroke-dasharray="6.3 1.3 1.3 1.3 1.3 1.3" stroke-dashoffset="2.9"/>
<path d="M254.3 266.8l28.2-16.3" fill="none" stroke="#808080" stroke-width=".32" stroke-dasharray="6.3 1.3 1.3 1.3 1.3 1.3" stroke-dashoffset="-.5"/>
<path d="M64.9 252.9v-6.4M83.6 265.5v-6.4" fill="none" stroke="#808080" stroke-width=".32" stroke-dasharray="6.3 1.3 1.3 1.3 1.3 1.3" stroke-dashoffset="3.2"/>
<path d="M83.3 265.5v-6.6" fill="none" stroke="#808080" stroke-width=".32" stroke-dasharray="6.3 1.3 1.3 1.3 1.3 1.3" stroke-dashoffset="3.3"/>
<path d="M61.4 252.9v-8.4M63 253.8v-8.4M81.7 264.6v-8.4" fill="none" stroke="#808080" stroke-width=".32" stroke-dasharray="6.3 1.3 1.3 1.3 1.3 1.3" stroke-dashoffset="5.3"/>
<path d="M63.3 253.8v-8.2" fill="none" stroke="#808080" stroke-width=".32" stroke-dasharray="6.3 1.3 1.3 1.3 1.3 1.3" stroke-dashoffset="5.4"/>
<path d="M83.4 255.2l19.8-11.4" fill="none" stroke="#808080" stroke-width=".32" stroke-dasharray="6.3 1.3 1.3 1.3 1.3 1.3" stroke-dashoffset="4.4"/>
<path d="M261.6 125.8l-16.2 9.3" fill="none" stroke="#808080" stroke-width=".32" stroke-dasharray="6.3 1.3 1.3 1.3 1.3 1.3" stroke-dashoffset=".2"/>
<path d="M218 127l6.9 4M224.9 131l6.9 4M231.8 135l6.9 4" fill="none" stroke="#808080" stroke-width=".32" stroke-dasharray="6.3 1.3 1.3 1.3 1.3 1.3" stroke-dashoffset="5.5"/>
<path d="M224.9 123.9v7.1M224.9 131v7.1M231.8 127.9v7.1M231.8 135v7.1" fill="none" stroke="#808080" stroke-width=".32" stroke-dasharray="6.3 1.3 1.3 1.3 1.3 1.3" stroke-dashoffset="6"/>
<path d="M225.7 256.2l5.8-3.4M225.7 263v-6.8" fill="none" stroke="#808080" stroke-width=".32" stroke-dasharray="6.3 1.3 1.3 1.3 1.3 1.3" stroke-dashoffset="3.4"/>
<text font-size="5.6" x="396.2" y="382.1">Implantation électrique local technique</text>
<text font-size="4.9" x="396.2" y="391.4">N° plan : CONT01_2A_CAD_CAB_090110</text>
<g font-size="4.7">
<text x="23.4" y="9">12</text>
<text x="74.4" y="9">11</text>
<text x="124.4" y="9">10</text>
<text x="175.7" y="9">9</text>
<text x="225.7" y="9">8</text>
<text x="275.7" y="9">7</text>
<text x="325.7" y="9">6</text>
<text x="375.7" y="9">5</text>
<text x="425.7" y="9">4</text>
<text x="475.7" y="9">3</text>
<text x="525.7" y="9">2</text>
<text x="23.4" y="414">12</text>
<text x="74.4" y="414">11</text>
<text x="124.4" y="414">10</text>
<text x="175.7" y="414">9</text>
<text x="225.7" y="414">8</text>
<text x="275.7" y="414">7</text>
<text x="325.7" y="414">6</text>
<text x="375.7" y="414">5</text>
<text x="425.7" y="414">4</text>
<text x="475.7" y="414">3</text>
<text x="525.7" y="414">2</text>
</g>
<g font-size="4.6">
<text x="571.7" y="9.5">1</text>
<text x="571.7" y="414.5">1</text>
</g>
<g font-size="4.2">
<text x="6.1" y="31.2">H</text>
<text x="585.1" y="31.2">H</text>
<text x="5.7" y="86.1">G</text>
<text x="584.7" y="86.1">G</text>
<text x="6.5" y="136.2">F</text>
<text x="585.5" y="136.2">F</text>
<text x="6.4" y="186.2">E</text>
<text x="585.4" y="186.2">E</text>
<text x="5.9" y="236.2">D</text>
<text x="584.9" y="236.2">D</text>
<text x="5.8" y="286.2">C</text>
<text x="584.8" y="286.2">C</text>
<text x="6.3" y="336.2">B</text>
<text x="585.3" y="336.2">B</text>
<text x="5.9" y="391.2">A</text>
<text x="584.9" y="391.2">A</text>
</g>
<g font-size="3.9">
<text x="16.6" y="353.1">Pour l'installation des variateurs voir plan :</text>
<text x="578.3" y="408.3">1/5</text>
</g>
<g font-size="3.5">
<text x="187.1" y="27.3">09F590</text>
<text x="341.9" y="29.9">Rep</text>
<text x="371.8" y="29.9">Description</text>
<text x="435.5" y="29.9">Référence (A titre indicatif)</text>
<text x="505.7" y="29.9">Qté</text>
<text x="520.7" y="29.9">Fourniture</text>
<text x="192.6" y="34.2">7</text>
<text x="507.7" y="35.5">1</text>
<text x="207.3" y="37.1">DI1</text>
<text x="507.7" y="40.3">2</text>
<text x="209.6" y="43.9">8</text>
<text x="507.7" y="45.9">1</text>
<text x="222.5" y="51.4">2</text>
<text x="507.7" y="51.4">1</text>
<text x="233.8" y="54.9">09LX596</text>
<text x="507.7" y="56.3">1</text>
<text x="240.4" y="61.7">4</text>
<text x="507.7" y="61.8">1</text>
<text x="256.5" y="71.1">2</text>
<text x="507.7" y="67.3">1</text>
<text x="38.1" y="72.1">09GF590</text>
<text x="267.8" y="74.3">17UPS1</text>
<text x="507.7" y="72.2">1</text>
<text x="507.7" y="77.1">1</text>
<text x="272.9" y="81.2">10</text>
<text x="507.7" y="82.6">1</text>
<text x="507.7" y="87.5">2</text>
<text x="289.3" y="90.7">13</text>
<text x="507.7" y="93">1</text>
<text x="507.7" y="97.9">2</text>
<text x="507.7" y="102.8">2</text>
<text x="507.7" y="108.3">1</text>
<text x="46.2" y="291.9">1</text>
<text x="42.6" y="298.4">04T1</text>
<text x="357.7" y="299.7">12</text>
<text x="36.5" y="314.1">Pour câbles de puissance des variateurs</text>
<text x="337" y="313">3</text>
<text x="36.5" y="323.3">Pour câbles de commande des variateurs</text>
<text x="330.5" y="319.6">09LX595</text>
<text x="309.7" y="329.3">15</text>
<text x="303" y="335.8">09TSL900</text>
<text x="283.6" y="345.9">9</text>
<text x="16.6" y="348.3">NOTE :</text>
<text x="275.9" y="352.4">31BPAUG</text>
<text x="16.6" y="357.7">- CONT01_2A_CAD_CAB_090109_Implantation variateur VPUR03 - VPUR04</text>
<text x="16.6" y="366.7">Tolérance générale des positions (sauf contre-indication) : +/- 20mm</text>
<text x="16.6" y="375.8">Visserie :</text>
<text x="16.6" y="380.3">Equerres contre les parois du local avec inserts crantés M10 à sertir affleurants aux parois.</text>
<text x="16.6" y="384.8">Vis à tête hexagonale.</text>
<text x="16.6" y="389.4">Prévoir la visserie pour le montage de l'onduleur sur l'armoire.</text>
<text x="500.2" y="390.8">Révision : 01</text>
<text x="525.1" y="392.4">Client :</text>
<text x="16.6" y="398.4">Positionner les presse-étoupes uniquement sur une ondulation positive</text>
<text x="396.2" y="397.8">Dessiné par : A. Lalvée</text>
<text x="470.9" y="397.7">Format : A2</text>
<text x="525.1" y="397.6">Site :</text>
<text x="16.6" y="402.9">ou négative du conteneur la plus proche de la cote nominale. (sauf contre-indication)</text>
<text x="396.2" y="402.9">Verifié par : N. Guilbaut</text>
<text x="471" y="402.8">Echelle : 1:15</text>
<text x="525.1" y="403">Projet : Valorisation du biogaz</text>
</g>
<g font-size="3.2">
<text x="344.4" y="35.3">1</text>
<text x="350.9" y="35.3">Transformateur</text>
<text x="439.3" y="35.3">7103</text>
<text x="481.4" y="35.3">COELMO</text>
<text x="516.7" y="35.3">SOUS-TRAITANT</text>
<text x="344.4" y="40.2">2</text>
<text x="350.9" y="40.2">Armoire électrique 2000x1200x600</text>
<text x="483.8" y="40.2">RITAL</text>
<text x="516.7" y="40.2">SOUS-TRAITANT</text>
<text x="344.4" y="45.8">3</text>
<text x="350.9" y="45.8">Panneau porte de secours lumineux</text>
<text x="516.7" y="45.8">SOUS-TRAITANT</text>
<text x="344.4" y="51.3">4</text>
<text x="350.9" y="51.3">Luminaire</text>
<text x="431.8" y="51.3">ELLK92 2x36W</text>
<text x="482.8" y="51.3">EATON</text>
<text x="516.7" y="51.3">SOUS-TRAITANT</text>
<text x="344.4" y="56.2">5</text>
<text x="350.9" y="56.2">Prise de courant pour goulotte</text>
<text x="435.3" y="56.2">0 771 11L</text>
<text x="480.6" y="56.2">LEGRAND</text>
<text x="516.7" y="56.2">SOUS-TRAITANT</text>
<text x="344.4" y="61.7">6</text>
<text x="350.9" y="61.7">Interrupteur pour goulotte</text>
<text x="435.7" y="61.7">0 770 11L</text>
<text x="480.6" y="61.7">LEGRAND</text>
<text x="516.7" y="61.7">SOUS-TRAITANT</text>
<text x="344.4" y="67.2">7</text>
<text x="350.9" y="67.2">Détecteur de fumée sur secteur</text>
<text x="437.8" y="67.2">Ei3016</text>
<text x="475.1" y="67.2">EI ELECTRONICS</text>
<text x="516.7" y="67.2">SOUS-TRAITANT</text>
<text x="344.4" y="72.1">8</text>
<text x="344.4" y="77">9</text>
<text x="350.9" y="72.1">Socle relais</text>
<text x="350.9" y="77">Coffret à bris de glace</text>
<text x="435.3" y="72.1">EI128RBU</text>
<text x="440.1" y="77">380</text>
<text x="475.1" y="72.1">EI ELECTRONICS</text>
<text x="480.6" y="77">LEGRAND</text>
<text x="516.7" y="72.1">SOUS-TRAITANT</text>
<text x="516.7" y="77">SOUS-TRAITANT</text>
<text x="343.5" y="82.5">10</text>
<text x="350.9" y="82.5">Onduleur+batterie 9PX</text>
<text x="417.5" y="82.5">9PX2200IRT3U + 9PXEBM72RT3U</text>
<text x="482.8" y="82.5">EATON</text>
<text x="516.7" y="82.5">SOUS-TRAITANT</text>
<text x="343.5" y="87.4">11</text>
<text x="350.9" y="87.4">Presse-étoupe</text>
<text x="516.7" y="87.4">SOUS-TRAITANT</text>
<text x="343.5" y="92.9">12</text>
<text x="350.9" y="92.9">Porte documents</text>
<text x="516.7" y="92.9">SOUS-TRAITANT</text>
<text x="343.5" y="97.8">13</text>
<text x="350.9" y="97.8">Tôle de fixation onduleur</text>
<text x="419.1" y="97.8">CONT95_1A_CAD_CHA_099534</text>
<text x="516.7" y="97.8">SOUS-TRAITANT</text>
<text x="343.5" y="102.7">14</text>
<text x="350.9" y="102.7">Membrane passe-câbles</text>
<text x="432.4" y="102.7">NSYAECPFLT</text>
<text x="479" y="102.7">SCHNEIDER</text>
<text x="516.7" y="102.7">SOUS-TRAITANT</text>
<text x="343.5" y="108.2">15</text>
<text x="350.9" y="108.2">Thermostat</text>
<text x="437.4" y="108.2">FX/AT2</text>
<text x="480.2" y="108.2">FLEXELEC</text>
<text x="520.9" y="108.2">PRODEVAL</text>
<text x="564.5" y="408.3">Folio :</text>
</g>
<g font-size="2.8">
<text x="498.4" y="397.6">Date : 11/10/2021</text>
<text x="396.2" y="408.1">Commentaire :</text>
</g>
<g font-size="1.9">
<text x="526.2" y="407.1">Reproduction interdite sans autorisation</text>
<text x="534.7" y="408.9">(Loi du 17 Mars 1957)</text>
</g>
</svg>
